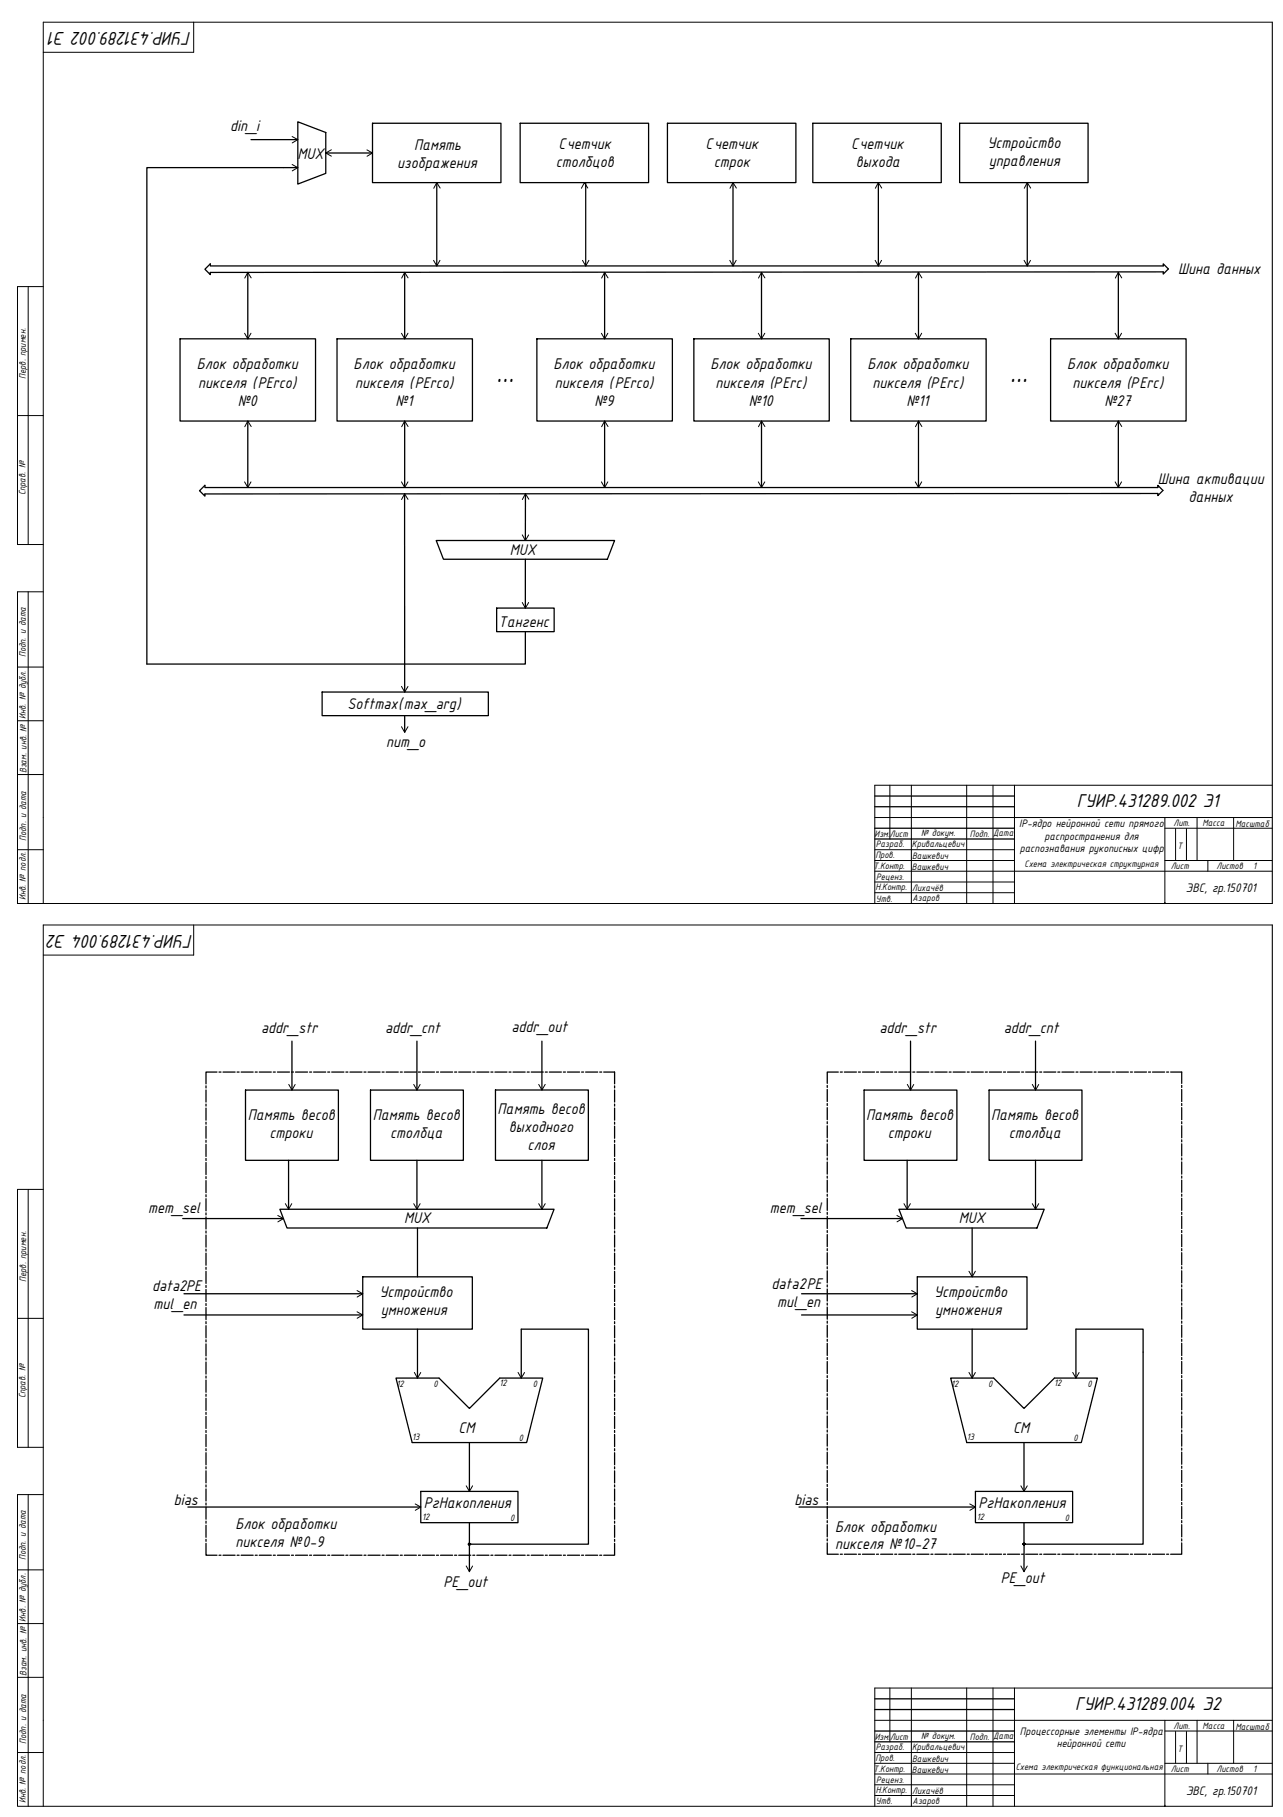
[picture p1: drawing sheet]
<svg xmlns="http://www.w3.org/2000/svg" width="594mm" height="841mm" viewBox="0 0 594 841" stroke-linecap="round" stroke-linejoin="round" font-family="sans-serif">
<g fill="none" stroke="#000" stroke-width=".46">
<path d="M90 10v14h-70M589 10h-569v408M13 133v119M20 133h-12v119h12M8 192h12M13 274v144M20 274h-12v144h581M8 309h12M8 334h12M8 359h12M405 378h184M412 363v25"/>
<path d="M422 363v55M448 363v55M460 363v55M470 363v55M539 378v40M554 378v20M571 378v20M589 363h-184v55M8 393h12M539 383h50M539 398h50M559 398v5"/>
<path d="M470 403h119M90 428v14h-70M589 428h-569v408M13 551v119M20 551h-12v119h12M8 610h12M13 692v144M20 692h-12v144h581M8 727h12M8 751h12M8 776h12M405 796h184"/>
<path d="M412 781v25M422 781v55M448 781v55M460 781v55M470 781v55M539 796v40M554 796v20M571 796v20M589 781h-184v55M8 811h12M539 801h50M539 816h50"/>
<path d="M559 816v5M470 821h119"/>
</g>
<path d="M589 10v408M589 428v408" fill="none" stroke="#000" stroke-width=".51"/>
<g fill="none" stroke="#000" stroke-width=".46">
<path d="M405 398h65M405 393h65M544 384v14M549 384v14M405 403h65M405 413h65M405 408h65M405 816h65M405 811h65M544 801v15M549 801v15M405 821h65"/>
<path d="M405 831h65M405 826h65"/>
</g>
<!-- layer: 0 -->
<g fill="#000">
<circle cx="539" cy="418" r=".3"/>
<circle cx="539" cy="836" r=".3"/>
</g>
<g fill="none" stroke="#000" stroke-width=".59">
<path d="M138 56l13 5v19l-13 5zM172 57h60v28h-60zM241 57h59v28h-59zM309 57h60v28h-60zM376 57h60v28h-60zM444 57h60v28h-60zM116 65h22M138 78h-70v229h175v-15M151 71h21M202 85v38M271 85v38M339 85v38"/>
<path d="M407 85v38M476 85v38M97 122v1h442v-1l2 2-2 3v-1h-442v1l-2-2zM115 126v31M187 126v31M280 126v31M353 126v31M425 126v31M518 126v31M83 157h63v38h-63zM156 157h63v38h-63zM249 157h62v38h-62z"/>
<path d="M321 157h63v38h-63zM394 157h63v38h-63zM486 157h63v38h-63zM115 195v31M187 195v31M280 195v31M353 195v31M425 195v31M518 195v31M95 225v1h441v-1l2 2-2 2v-1l-441 1v1l-3-3zM187 229v91M243 229v21"/>
<path d="M202 250h83l-4 9h-76zM243 259v22M230 281h27v11h-27zM149 320h77v11h-77zM187 331v8M405 373h65M405 368h65M405 388h65M405 383h65M100 496h-5v6M101 496h1M103 496h6"/>
<path d="M110 496h1M112 496h5M118 496h1M120 496h6M127 496h.1M128 496h6M135 496h1M135 482v23M137 496h5M143 496h1M145 496h6M152 496h1"/>
<path d="M154 496h5M160 496h1M162 496h6M169 496h.1M170 496h6M177 496h1M179 496h5M185 496h1M187 496h6M193 482v23M194 496h1M196 496h5"/>
<path d="M202 496h1M204 496h6M210 496h1M212 496h6M219 496h1M221 496h5M227 496h1M229 496h6M236 496h1M238 496h5M244 496h1M246 496h6"/>
<path d="M251 482v23M252 496h1M254 496h6M261 496h1M263 496h5M269 496h1M271 496h6M278 496h1M280 496h5v6M388 496h-5v5M389 496h1M391 496h6"/>
<path d="M397 496h1M399 496h6M406 496h1M408 496h5M414 496h1M416 496h6M422 482v23M423 496h1M425 496h5M431 496h1M433 496h6M439 496h1"/>
<path d="M441 496h6M448 496h1M450 496h5M456 496h1M458 496h6M465 496h1M467 496h5M473 496h1M475 496h5M479 482v23M481 496h1M483 496h6"/>
<path d="M490 496h1M492 496h5M498 496h1M500 496h6M507 496h1M508 496h6M515 496h1M517 496h5M523 496h1M525 496h6M532 496h1M534 496h5"/>
<path d="M540 496h1M542 496h5v5M95 503v1M95 505v5M95 511v1M95 513v5M95 519v1M114 505h43v32h-43zM172 505h43v32h-43zM229 505h43v32h-43zM285 503v1M285 505v5"/>
<path d="M285 511v1M285 513v5M285 519v1M383 502v1M383 504v6M383 511v1M383 513v5M383 519v1M400 505h43v32h-43zM458 505h43v32h-43zM547 502v1M547 504v6"/>
<path d="M547 511v1M547 513v5M547 519v1M95 521v6M95 528v1M95 530v5M95 536v1M95 538v6M134 537v23M193 537v23M251 537v23M285 521v6"/>
<path d="M285 528v1M285 530v5M285 536v1M285 538v6M383 521v6M383 528v1M383 529v6M383 536v1M383 538v5M420 537v23M479 537v23M547 521v6"/>
<path d="M547 528v1M547 529v6M547 536v1M547 538v5M95 545v1M95 546v6M95 553v1M95 555v5M130 560h127l-4 8h-120zM285 545v1M285 546v6M285 553v1"/>
<path d="M285 555v5M383 544v1M383 546v6M383 553v1M383 555v5M416 560h68l-4 8h-60zM547 544v1M547 546v6M547 553v1M547 555v5M85 564h46M95 561v1"/>
<path d="M95 563v6M95 570v1M95 572v5M95 578v1M193 568v23M285 561v1M285 563v6M285 570v1M285 572v5M285 578v1M371 564h47M383 561v1"/>
<path d="M383 563v6M383 570v1M383 571v6M383 578v1M383 580v5M450 568v23M547 561v1M547 563v6M547 570v1M547 571v6M547 578v1M547 580v5"/>
<path d="M85 599h83M95 580v6M95 587v1M95 588v6M95 595v1M95 597v5M168 591h51v24h-51zM285 580v6M285 587v1M285 588v6M285 595v1M285 597v5"/>
<path d="M371 599h54M383 586v1M383 588v6M383 595v1M383 597v5M425 591h51v24h-51zM547 586v1M547 588v6M547 595v1M547 597v5M85 609h83M95 603v1"/>
<path d="M95 605v6M95 612v1M95 614v5M193 615v23M285 603v1M285 605v6M285 612v1M285 614v5M371 609h54M383 603v1M383 605v6M383 612h.1"/>
<path d="M383 613v6M383 620v1M450 615v23M547 603v1M547 605v6M547 612h.1M547 613v6M547 620v1M95 620v1M95 622v6M95 629h.1M95 630v6"/>
<path d="M95 637v1M95 639v5M183 638h20l14 14 14-14h20l-7 30h-53zM241 638v-23h31v100h-55v-10M285 620v1M285 622v6M285 629h.1M285 630v6M285 637v1M285 639v5M383 622v5M383 628v1"/>
<path d="M383 630v6M383 637v1M383 639v5M440 638h20l14 14 14-14h20l-7 30h-53zM498 638v-23h31v100h-55v-10M547 622v5M547 628v1M547 630v6M547 637v1M547 639v5M95 645v1M95 647v6"/>
<path d="M95 654v1M95 656v5M285 645v1M285 647v6M285 654v1M285 656v5M383 645v1M383 647v6M383 654h.1M383 655v6M547 645v1M547 647v6"/>
<path d="M547 654h.1M547 655v6M95 662v1M95 664v6M95 671h.1M95 672v6M95 679v1M217 668v22M285 662v1M285 664v6M285 671h.1M285 672v6"/>
<path d="M285 679v1M383 662v1M383 664v5M383 670v1M383 672v6M383 679v1M474 668v22M547 662v1M547 664v5M547 670v1M547 672v6M547 679v1"/>
<path d="M87 698h108M95 681v5M95 687v1M95 689v6M95 696v1M95 698v5M195 690h45v15h-45zM285 681v5M285 687v1M285 689v6M285 696v1M285 698v5"/>
<path d="M370 698h82M383 681v5M383 687v1M383 689v6M383 695v1M383 697v6M452 690h45v15h-45zM547 681v5M547 687v1M547 689v6M547 695v1M547 697v6"/>
<path d="M95 714v6h5M95 704v1M95 706v6M95 712v1M101 720h1M103 720h6M110 720h1M112 720h5M118 720h1M120 720h6M127 720h.1M128 720h6"/>
<path d="M135 720h1M137 720h5M143 720h1M145 720h6M152 720h1M154 720h5M160 720h1M162 720h6M169 720h.1M170 720h6M177 720h1M179 720h5"/>
<path d="M185 720h1M187 720h6M194 720h1M196 720h5M202 720h1M204 720h6M210 720h1M212 720h6M217 715v12M219 720h1M221 720h5M227 720h1"/>
<path d="M229 720h6M236 720h1M238 720h5M244 720h1M246 720h6M252 720h1M254 720h6M261 720h1M263 720h5M269 720h1M271 720h6M278 720h1"/>
<path d="M285 714v6h-5M285 704v1M285 706v6M285 712v1M383 714v5h5M383 704v1M383 706v5M383 712v1M389 719h1M391 719h6M397 719h1M399 719h6"/>
<path d="M406 719h1M408 719h5M414 719h1M416 719h6M423 719h1M425 719h5M431 719h1M433 719h6M439 719h1M441 719h6M448 719h1M450 719h5"/>
<path d="M456 719h1M458 719h6M465 719h1M467 719h5M473 719h1M474 715v12M475 719h5M481 719h1M483 719h6M490 719h1M492 719h5M498 719h1"/>
<path d="M500 719h6M507 719h1M508 719h6M515 719h1M517 719h5M523 719h1M525 719h6M532 719h1M534 719h5M540 719h1M547 714v5h-5M547 704v1"/>
<path d="M547 706v5M547 712v1M405 791h65M405 786h65M405 806h65M405 801h65"/>
<circle cx="217" cy="715" r=".4"/>
<circle cx="474" cy="715" r=".4"/>
</g>
<g fill="#000" stroke="#000" stroke-width=".46">
<path d="M217 714h1zM217 715h1zM474 715h1z"/>
<path d="M217 714h1zM217 714h1z"/>
<path d="M217 714h1zM217 714h1z"/>
<path d="M217 714h1zM217 714h1z"/>
<path d="M217 715h1zM217 715h1z"/>
<path d="M217 715h1zM217 715h1z"/>
<path d="M217 714l1 1zM217 714l1 1z"/>
<path d="M217 715h1zM217 715h1zM217 715h1zM217 715h1z"/>
<path d="M217 715h1zM217 715h1z"/>
<path d="M217 715h1zM217 715h1z"/>
<path d="M217 715h1zM217 715h1z"/>
<path d="M217 715h1zM217 715h1z"/>
<path d="M217 715h1zM217 715h1z"/>
<path d="M217 715h1zM217 715h1z"/>
<path d="M217 715h1zM217 715h1z"/>
<path d="M217 715h1zM217 715h1zM217 715h1zM217 715h1z"/>
<path d="M217 715h1zM217 715h1z"/>
<path d="M217 715h1zM217 715h1z"/>
<path d="M217 715h1zM217 715h1z"/>
<path d="M474 714v1zM474 714v1z"/>
<path d="M474 715h1zM474 715h1z"/>
<path d="M474 715h1zM474 715h1z"/>
<path d="M474 715h1zM474 715h1zM474 715h1zM474 715h1z"/>
<path d="M474 715h1zM474 715h1z"/>
<path d="M474 715h1zM474 715h1z"/>
<path d="M474 715h1zM474 715h1z"/>
</g>
<g fill="none" stroke="#000" stroke-width=".46">
<path d="M135 63l3 2-3 1M135 76l3 2-3 1M153 69l-2 2 2 1M170 69l2 2-2 1M204 87l-2-2-1 2M272 87l-1-2-2 2M341 87l-2-2-1 2M408 87l-1-2-2 2M477 87l-1-2-2 2M116 129l-1-3-2 3M189 129l-2-3-1 3M201 121l1 2 2-2"/>
<path d="M270 121l1 2 2-2M282 129l-2-3-1 3M338 121l1 2 2-2M354 129l-1-3-2 3M405 121l2 2 1-2M427 129l-2-3-1 3M474 121l2 2 1-2M519 129l-1-3-2 3M113 154l2 3 1-3M186 154l1 3 2-3M278 154l2 3 1-3M351 154l2 3 1-3"/>
<path d="M424 154l1 3 2-3M516 154l2 3 1-3M116 197l-1-2-2 3M189 197l-2-2-1 3M282 197l-2-2-1 3M354 197l-1-2-2 3M427 197l-2-2-1 3M519 197l-1-2-2 3M113 223l2 3 1-3M186 223l1 3 2-3M189 231l-2-2-1 2M245 231l-2-2-1 2"/>
<path d="M278 223l2 3 1-3M351 223l2 3 1-3M424 223l1 3 2-3M516 223l2 3 1-3M242 248l1 2 2-2M242 279l1 2 2-2M186 318l1 2 2-2M186 336l1 3 2-3M134 502l1 3 2-3M192 502l1 3 2-3M249 502l2 3 1-3M420 502l2 3 1-3"/>
<path d="M478 502l1 3 2-3M132 557l2 3 1-3M192 557l1 3 2-3M249 557l2 3 1-3M419 557l1 3 2-3M478 557l1 3 2-3M129 563l2 1-2 2M415 563l3 1-3 2M165 597l3 2-3 1M422 597l3 2-3 1M449 588l1 3 2-3M165 607l3 2-3 1"/>
<path d="M422 607l3 2-3 1M192 635l1 3 2-3M240 635l1 3 2-3M449 635l1 3 2-3M497 635l1 3 2-3M192 696l3 2-3 1M216 688l1 2 2-2M449 696l3 2-3 1M473 688l1 2 2-2M216 725l1 2 2-2M473 725l1 2 2-2"/>
</g>
<g font-size="15.4">
<text x="230" y="177">...</text>
<text x="468" y="177">...</text>
</g>
<g font-size="9.3">
<text x="89" y="15" transform="rotate(180 89 15)">ГУИР.431289.002 Э1</text>
<text x="499" y="374">ГУИР.431289.002 Э1</text>
<text x="89" y="433" transform="rotate(180 89 433)">ГУИР.431289.004 Э2</text>
<text x="498" y="792">ГУИР.431289.004 Э2</text>
</g>
<g font-size="7.7">
<text x="107" y="61">din_i</text>
<text x="192" y="69">Память</text>
<text x="259" y="69">Cчетчик</text>
<text x="327" y="69">Cчетчик</text>
<text x="394" y="69">Cчетчик</text>
<text x="457" y="69">Устройство</text>
<text x="138" y="74">MUX</text>
<text x="184" y="78">изображения</text>
<text x="257" y="77">столбцов</text>
<text x="331" y="77">строк</text>
<text x="396" y="77">выхода</text>
<text x="458" y="77">управления</text>
<text x="546" y="127">Шина данных</text>
<text x="91" y="171">Блок обработки</text>
<text x="164" y="171">Блок обработки</text>
<text x="256" y="171">Блок обработки</text>
<text x="329" y="171">Блок обработки</text>
<text x="402" y="171">Блок обработки</text>
<text x="494" y="171">Блок обработки</text>
<text x="92" y="180">пикселя (PErco)</text>
<text x="164" y="180">пикселя (PErco)</text>
<text x="257" y="180">пикселя (PErco)</text>
<text x="331" y="180">пикселя (РErc)</text>
<text x="404" y="180">пикселя (РErc)</text>
<text x="497" y="180">пикселя (РErc)</text>
<text x="110" y="188">№0</text>
<text x="183" y="188">№1</text>
<text x="275" y="188">№9</text>
<text x="347" y="188">№10</text>
<text x="420" y="188">№11</text>
<text x="511" y="188">№27</text>
<text x="536" y="224">Шина активации</text>
<text x="550" y="232">данных</text>
<text x="236" y="257">MUX</text>
<text x="231" y="290">Тангенс</text>
<text x="161" y="328">Softmax(max_arg)</text>
<text x="179" y="346">num_o</text>
<text x="121" y="478">addr_str</text>
<text x="178" y="478">addr_cnt</text>
<text x="237" y="477">addr_out</text>
<text x="407" y="478">addr_str</text>
<text x="465" y="478">addr_cnt</text>
<text x="230" y="516">Память весов</text>
<text x="115" y="519">Память весов</text>
<text x="173" y="519">Память весов</text>
<text x="401" y="519">Память весов</text>
<text x="459" y="519">Память весов</text>
<text x="125" y="527">строки</text>
<text x="181" y="527">столбца</text>
<text x="236" y="524">выходного</text>
<text x="411" y="527">строки</text>
<text x="467" y="527">столбца</text>
<text x="244" y="532">слоя</text>
<text x="69" y="561">mem_sel</text>
<text x="357" y="561">mem_sel</text>
<text x="187" y="566">MUX</text>
<text x="444" y="566">MUX</text>
<text x="70" y="598">data2PE</text>
<text x="357" y="597">data2PE</text>
<text x="176" y="600">Устройство</text>
<text x="360" y="605">mul_en</text>
<text x="432" y="600">Устройство</text>
<text x="71" y="606">mul_en</text>
<text x="176" y="609">умножения</text>
<text x="433" y="609">умножения</text>
<text x="212" y="663">СМ</text>
<text x="469" y="663">СМ</text>
<text x="81" y="697">bias</text>
<text x="196" y="698">РгНакопления</text>
<text x="368" y="697">bias</text>
<text x="453" y="698">РгНакопления</text>
<text x="109" y="708">Блок обработки</text>
<text x="387" y="709">Блок обработки</text>
<text x="109" y="716">пикселя №0-9</text>
<text x="387" y="717">пикселя №10-27</text>
<text x="205" y="735">PE_out</text>
<text x="463" y="733">PE_out</text>
</g>
<g font-size="6.2">
<text x="549" y="413">ЭВС, гр.150701</text>
<text x="549" y="831">ЭВС, гр.150701</text>
</g>
<g font-size="5.4">
<text x="472" y="383">IP-ядро нейронной сети прямого</text>
<text x="484" y="389">распространения для</text>
<text x="472" y="394">распознавания рукописных цифр</text>
<text x="472" y="803">Процессорные элементы IP-ядра</text>
<text x="489" y="809">нейронной сети</text>
</g>
<g font-size="4.6">
<text x="12" y="175" transform="rotate(-90 12 175)">Перв. примен.</text>
<text x="12" y="229" transform="rotate(-90 12 229)">Справ. №</text>
<text x="12" y="304" transform="rotate(-90 12 304)">Подп. и дата</text>
<text x="12" y="333" transform="rotate(-90 12 333)">Инв. № дубл.</text>
<text x="12" y="358" transform="rotate(-90 12 358)">Взам. инв. №</text>
<text x="543" y="382">Лит.</text>
<text x="557" y="383">Масса</text>
<text x="572" y="383">Масштаб</text>
<text x="12" y="389" transform="rotate(-90 12 389)">Подп. и дата</text>
<text x="405" y="388">Изм.</text>
<text x="412" y="388">Лист</text>
<text x="426" y="387">№ докум.</text>
<text x="449" y="387">Подп.</text>
<text x="460" y="387">Дата</text>
<text x="405" y="392">Разраб.</text>
<text x="422" y="392">Кривальцевич</text>
<text x="545" y="393">Т</text>
<text x="405" y="397">Пров.</text>
<text x="422" y="397">Вашкевич</text>
<text x="474" y="401">Схема электрическая структурная</text>
<text x="404" y="402">Т.Контр.</text>
<text x="406" y="407">Реценз.</text>
<text x="422" y="403">Вашкевич</text>
<text x="542" y="402">Лист</text>
<text x="563" y="402">Листов</text>
<text x="580" y="402">1</text>
<text x="405" y="412">Н.Контр.</text>
<text x="422" y="413">Лихачёв</text>
<text x="12" y="417" transform="rotate(-90 12 417)">Инв. № подл.</text>
<text x="406" y="417">Утв.</text>
<text x="423" y="417">Азаров</text>
<text x="12" y="593" transform="rotate(-90 12 593)">Перв. примен.</text>
<text x="184" y="642">12</text>
<text x="201" y="642">0</text>
<text x="231" y="642">12</text>
<text x="440" y="642">12</text>
<text x="458" y="642">0</text>
<text x="488" y="642">12</text>
<text x="12" y="647" transform="rotate(-90 12 647)">Справ. №</text>
<text x="247" y="642">0</text>
<text x="503" y="642">0</text>
<text x="191" y="667">13</text>
<text x="240" y="667">0</text>
<text x="448" y="667">13</text>
<text x="497" y="667">0</text>
<text x="196" y="704">12</text>
<text x="236" y="704">0</text>
<text x="452" y="704">12</text>
<text x="493" y="704">0</text>
<text x="12" y="722" transform="rotate(-90 12 722)">Подп. и дата</text>
<text x="12" y="751" transform="rotate(-90 12 751)">Инв. № дубл.</text>
<text x="12" y="776" transform="rotate(-90 12 776)">Взам. инв. №</text>
<text x="543" y="800">Лит.</text>
<text x="557" y="800">Масса</text>
<text x="572" y="801">Масштаб</text>
<text x="12" y="807" transform="rotate(-90 12 807)">Подп. и дата</text>
<text x="405" y="805">Изм.</text>
<text x="405" y="810">Разраб.</text>
<text x="412" y="806">Лист</text>
<text x="422" y="810">Кривальцевич</text>
<text x="427" y="805">№ докум.</text>
<text x="449" y="805">Подп.</text>
<text x="460" y="805">Дата</text>
<text x="405" y="815">Пров.</text>
<text x="422" y="815">Вашкевич</text>
<text x="545" y="811">Т</text>
<text x="405" y="820">Т.Контр.</text>
<text x="422" y="820">Вашкевич</text>
<text x="470" y="819">Схема электрическая функциональная</text>
<text x="542" y="820">Лист</text>
<text x="563" y="820">Листов</text>
<text x="580" y="820">1</text>
<text x="406" y="825">Реценз.</text>
<text x="405" y="830">Н.Контр.</text>
<text x="422" y="830">Лихачёв</text>
<text x="12" y="835" transform="rotate(-90 12 835)">Инв. № подл.</text>
<text x="406" y="835">Утв.</text>
<text x="423" y="835">Азаров</text>
</g>
</svg>
